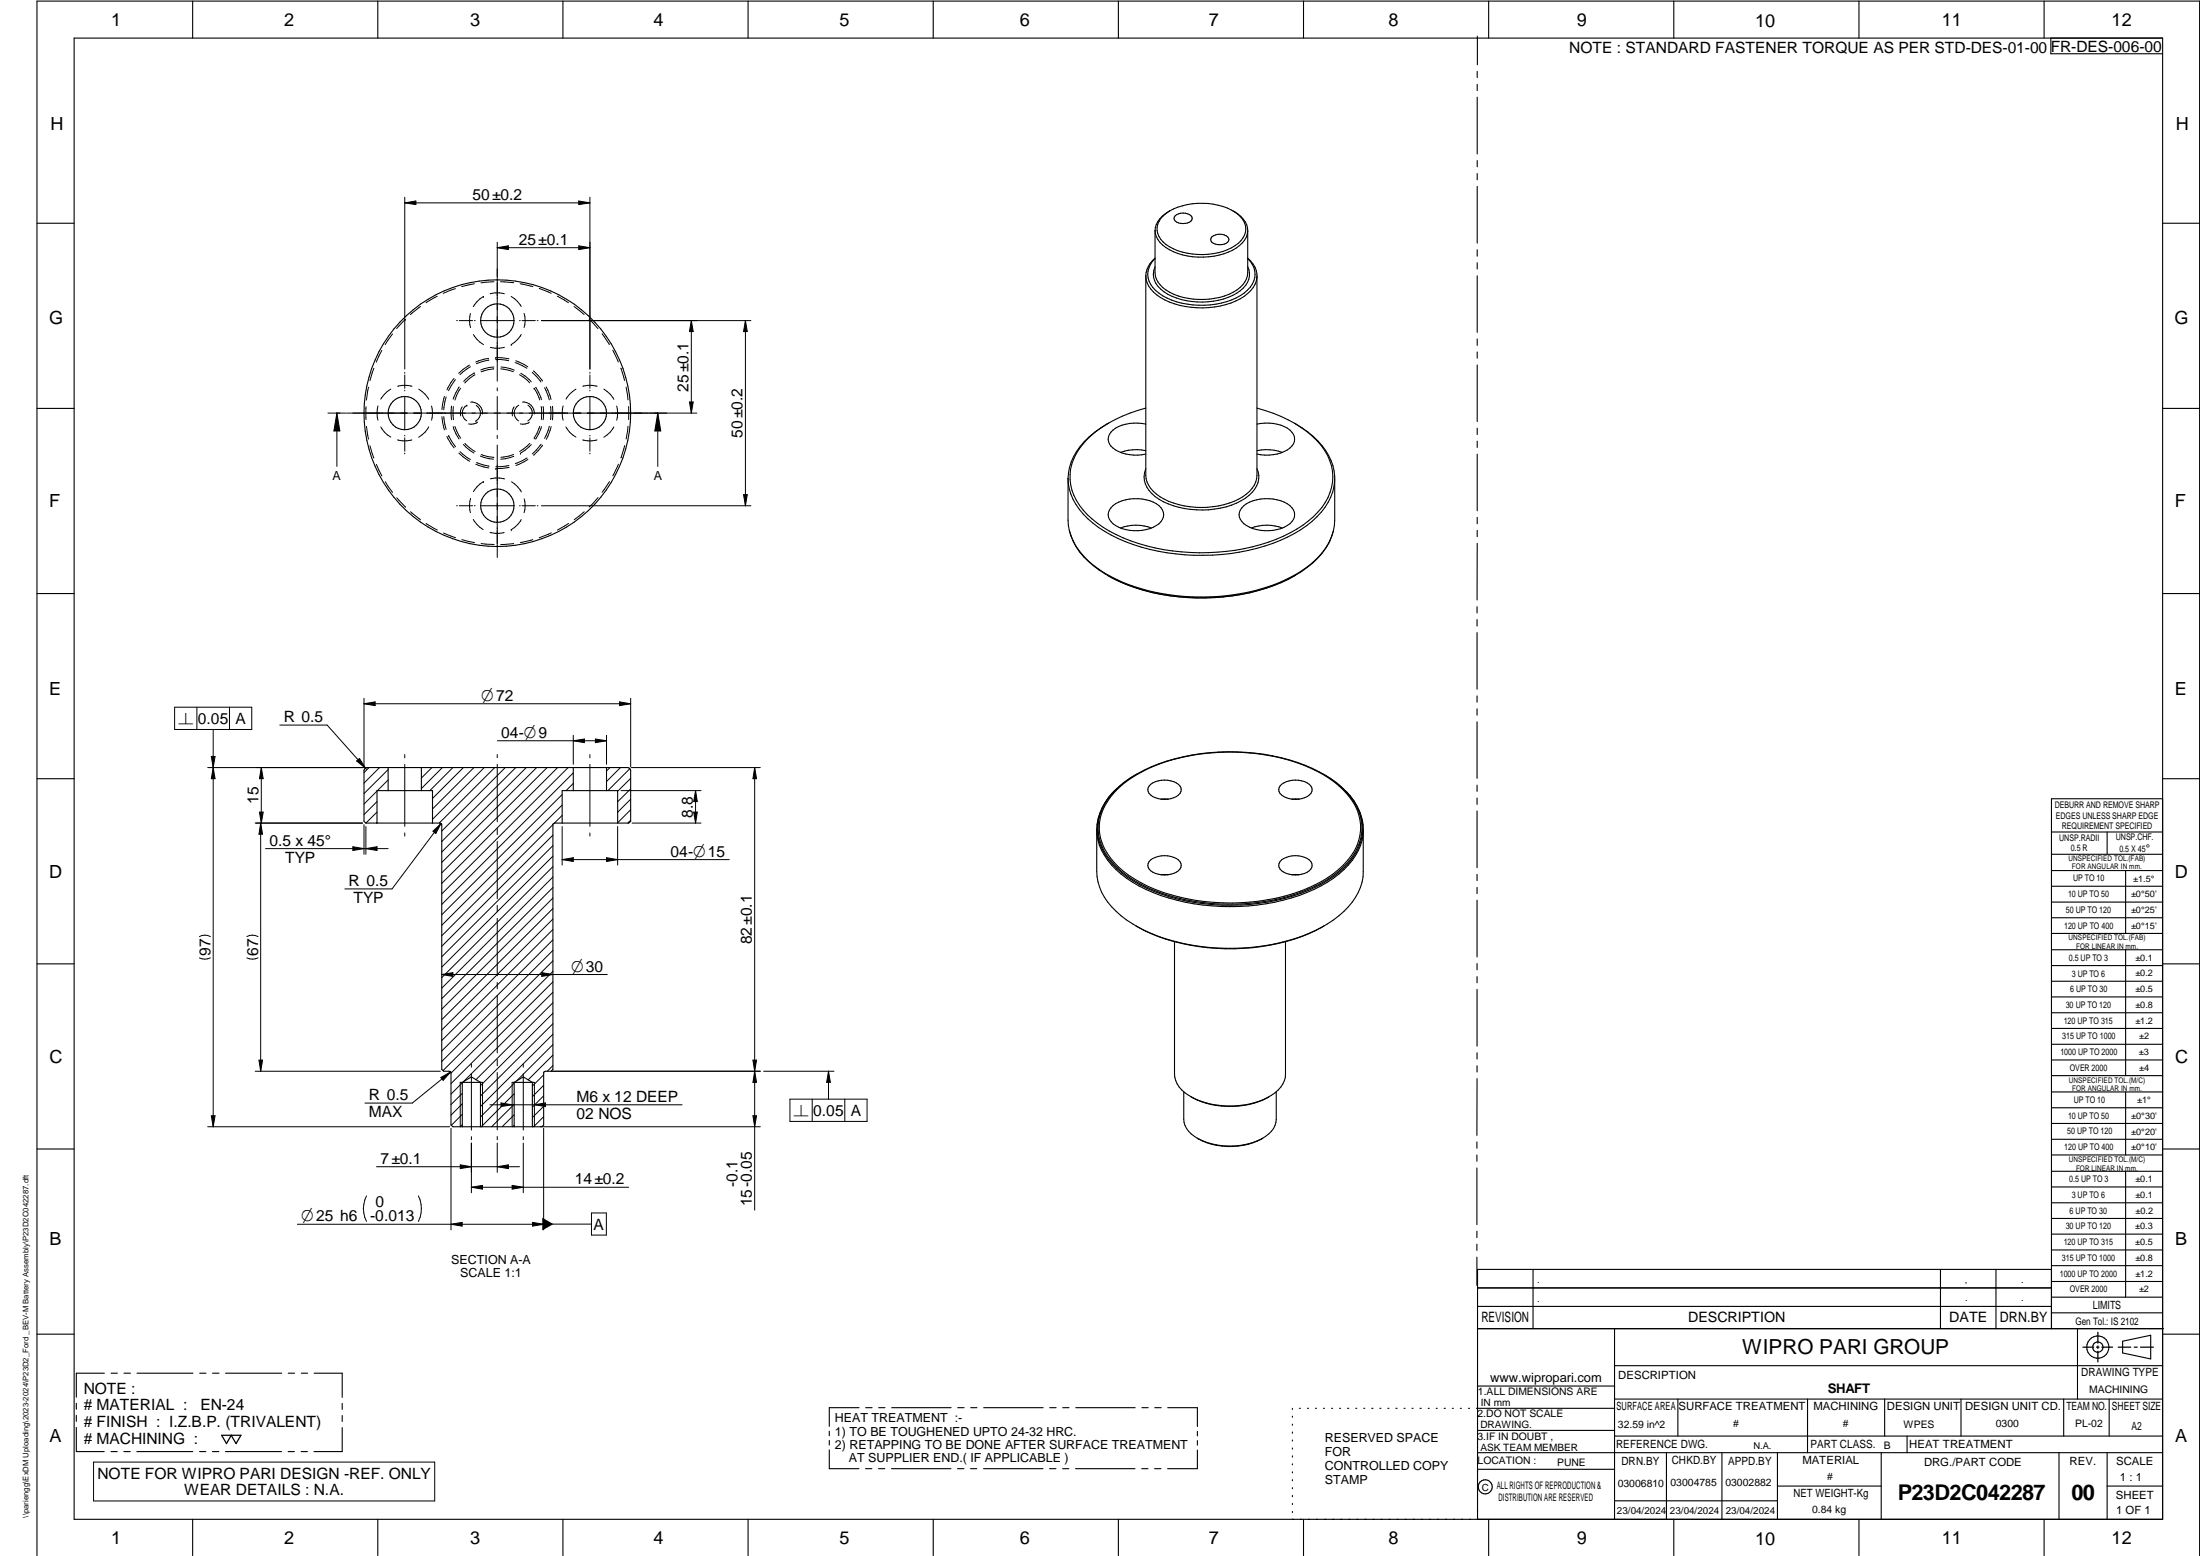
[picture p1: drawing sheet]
<svg xmlns="http://www.w3.org/2000/svg" width="594mm" height="420mm" viewBox="0 0 594 420" stroke-linecap="round" stroke-linejoin="round" font-family="sans-serif">
<g fill="none" stroke="#000" stroke-width=".3">
<path d="M20 10.3h564v400h-564zM52 .3v10M102 .3v10M152 .3v10M202 .3v10M252 .3v10M302 .3v10M352 .3v10M398.9 19.3v1.7M398.9 9.8v7.7M402 .3v10M452 .3v10"/>
<path d="M502 .3v10M552 .3v10M553.8 10.3v4.2h30.1M398.9 22.8v1.7M398.9 26.2v15.4M314.9 57.6a4.9 4.9 0 0 0 0 8.4 18 18 0 0 0 19.5-.3 4.7 4.7 0 0 0 0-7.7 17.9 17.9 0 0 0-18.6-1 6.7 6.7 0 0 0-3.9 5.2M315.9 56.9l-.3 .2M317.4 58.3a3.3 3.3 0 0 1 4.5 .3 1.52 1.52 0 0 1-1.8 1.7l-.6 .1a2.1 2.1 0 0 1-2.5-1.4zM332.9 56.9a6.5 6.5 0 0 1 4 5.5 7.3 7.3 0 0 1-5.2 5.7 18.6 18.6 0 0 1-17.8-1.9 5.6 5.6 0 0 1-2-4M398.9 43.3v1.7M398.9 46.9v1.7M398.9 50.3v15.4"/>
<path d="M10 60.3h10M309.4 74.5a7.9 7.9 0 0 0 5.1 6.5 23.3 23.3 0 0 0 21.5-1 7.3 7.3 0 0 0 3.4-5.1M311.9 69.7a6.8 6.8 0 0 0-2.5 4.8M327.2 64a3.4 3.4 0 0 1 4.6 .3 1.52 1.52 0 0 1-1.8 1.7l-.6 .1a2.1 2.1 0 0 1-2.5-1.4zM336.9 62.2v11.5a7 7 0 0 1-5 5.8 19.7 19.7 0 0 1-17-1.2 5.9 5.9 0 0 1-3-4.6v-11.5M336.9 69.7a6.9 6.9 0 0 1 2.5 4.3v54.4a7.9 7.9 0 0 1-4.9 6.4 23.3 23.3 0 0 1-21.2-.6 7.5 7.5 0 0 1-3.9-5.8v-53.9M336.9 69.8a5.5 5.5 0 0 1-.1 8.6 19.2 19.2 0 0 1-14.7 3.9 16.4 16.4 0 0 1-10.8-4.7 5.4 5.4 0 0 1 .6-7.8M336.9 72a5.1 5.1 0 0 1-2 6.5 19.6 19.6 0 0 1-20.5 .3 5.4 5.4 0 0 1-2.5-6.8M398.9 67.4v1.8M398.9 71v1.6M398.9 74.5v15.2M584 60.3h10"/>
<path d="M398.9 91.5v1.8M398.9 95v1.7M398.9 98.6v15.2M10 110.3h10M299.3 114.3a20.2 20.2 0 0 0-10.5 11.9l-.4 3M309.4 110.2a32.8 32.8 0 0 0-17 9.8 13 13 0 0 0 .1 17.7 33.3 33.3 0 0 0 17.2 9.7 57.8 57.8 0 0 0 36.9-2.6 24.9 24.9 0 0 0 12-10.4 13.1 13.1 0 0 0-3-15.4 33.6 33.6 0 0 0-16.2-8.8M309.4 114.5a11.1 11.1 0 0 0-8.8 1.6 3.1 3.1 0 0 0 .6 5.4 11.7 11.7 0 0 0 8.2 1.1M339.4 114.5a11.2 11.2 0 0 1 8.9 1.6 3.1 3.1 0 0 1-.7 5.4 11.8 11.8 0 0 1-8.2 1.1M349.5 114.3a21 21 0 0 1 10.5 11.5 13.7 13.7 0 0 1-4.4 13.8 38.8 38.8 0 0 1-20.9 9.5 58.3 58.3 0 0 1-32.8-3.7 25.2 25.2 0 0 1-12.1-10.6 12.7 12.7 0 0 1-1.4-5.6M398.9 115.6v1.7M398.9 119.1v1.7M584 110.3h10"/>
<path d="M288.4 129.2v11.3a15.3 15.3 0 0 0 5.3 10.8 41.4 41.4 0 0 0 23.4 9.5 55.7 55.7 0 0 0 31.9-5.2 21.7 21.7 0 0 0 10.7-10.9l.6-2.8 .1-1.4v-11.3M300.6 136.5a11.2 11.2 0 0 1 12.4 0 3.1 3.1 0 0 1-.8 5.4 11.3 11.3 0 0 1-11.6-.5 2.95 2.95 0 0 1 0-4.9zM309.4 126.5a6.3 6.3 0 0 0 2.5 7.6 23.5 23.5 0 0 0 19.2 2.8 12 12 0 0 0 8.6-6.6 5.1 5.1 0 0 0-.3-3.8M309.4 121.7a12.3 12.3 0 0 0-6.9 .5M335.9 136.5a11.2 11.2 0 0 1 12.4 0 3.1 3.1 0 0 1-.7 5.4 11.3 11.3 0 0 1-11.7-.5 2.95 2.95 0 0 1 0-4.9zM339.4 121.7a12.3 12.3 0 0 1 6.9 .5M398.9 122.6v15.3M398.9 139.7v1.7M288.8 143.3a16.1 16.1 0 0 0 5.1 8.3M293.9 151.6a40 40 0 0 0 21.4 9.1 60.1 60.1 0 0 0 26.5-1.9M299.1 155.4a54.6 54.6 0 0 0 36.1 5.1l6.7-1.7M310.9 142.6a11.9 11.9 0 0 0-8.4 0"/>
<path d="M346 157.3l-4.1 1.5M346 157.3l-4.2 1.5M346.3 142.6a11.9 11.9 0 0 0-8.4 0M349.8 155.4l-3.8 1.9M355.7 150.8a28.1 28.1 0 0 1-5.9 4.6M360.1 143.3a15.8 15.8 0 0 1-4.3 7.5M398.9 143.2v1.7M398.9 146.7v15.3M10 160.3h10M398.9 163.8v1.7M398.9 167.3v1.7M398.9 170.8v15.3"/>
<path d="M584 160.3h10M398.9 187.9v1.7M398.9 191.4v1.7M398.9 194.9v15.3M10 210.3h10M98.6 207.4l.4-.1h70.6l.7 .7v13.8l-.5 .5-20-.1-.5 .3v66.3l-.5 .5h-1.5l-.5 .2v14.3l-.5 .4h-24l-.5-.4v-14l-.3-.5h-1.7l-.5-.5-.1-66.3-.4-.2h-20l-.5-.5v-13.8zM104.8 207.3v6.2M113.8 207.3v6.2M154.8 207.3v6.2M163.8 207.3v6.2M301.2 213.4a37.8 37.8 0 0 1 20.7-9.5 56.4 56.4 0 0 1 34.3 4.5 21.9 21.9 0 0 1 10.8 10.9 13.2 13.2 0 0 1-3.3 13.8 35.2 35.2 0 0 1-17.8 9.5 57.2 57.2 0 0 1-36.9-3.4 23.1 23.1 0 0 1-11.4-10.7 13.2 13.2 0 0 1 3.6-15.1zM301.6 212.9a17 17 0 0 0-5.1 8.2"/>
<path d="M302.1 212.8a38 38 0 0 1 18.7-8.6 55.1 55.1 0 0 1 36.1 4.7 22 22 0 0 1 9.5 9.7 13.2 13.2 0 0 1-3.6 15 37.6 37.6 0 0 1-20.5 9.4 56.9 56.9 0 0 1-32.2-3.6 24.3 24.3 0 0 1-11.9-10.4 12.5 12.5 0 0 1 1.6-13.7zM310.7 211.8a6.4 6.4 0 0 1 7.9 .5 1.91 1.91 0 0 1-.9 2.8 6.4 6.4 0 0 1-7.4-.9 1.72 1.72 0 0 1 .4-2.4zM315.5 215.8h-2M346.1 211.8a6.4 6.4 0 0 1 7.9 .5 1.91 1.91 0 0 1-1 2.8 6.4 6.4 0 0 1-7.4-.9 1.72 1.72 0 0 1 .5-2.4zM350.9 215.8h-2.1M357.4 209a20.8 20.8 0 0 1 10.1 11.3 13.8 13.8 0 0 1-4.3 13.8 40.7 40.7 0 0 1-23.2 9.8 54.1 54.1 0 0 1-33.9-5.9 19.8 19.8 0 0 1-9.5-11.4 14.3 14.3 0 0 1 5.4-14l3-2.4 2-1.2M363.5 213.7a15.5 15.5 0 0 1 4.3 7.4M398.9 212v1.7M398.9 215.5v1.7M398.9 219v15.3M584 215.7h-30v143.1M584 210.3h10"/>
<path d="M101.8 222.3v-8.8h15v8.8M151.8 222.2v-8.7h15v8.8M296.5 221.2l-.3 2.8M310.7 232.2a6.4 6.4 0 0 1 7.9 .5 1.89 1.89 0 0 1-.9 2.8 6.4 6.4 0 0 1-7.4-.8 1.72 1.72 0 0 1 .4-2.5zM315.5 236.2h-2M346.1 232.2a6.4 6.4 0 0 1 7.9 .5 1.89 1.89 0 0 1-1 2.8 6.4 6.4 0 0 1-7.4-.8 1.72 1.72 0 0 1 .5-2.5zM350.9 236.2h-2.1M367.8 221.2l.3 2.8M368.1 224v11.3a15.3 15.3 0 0 1-6.5 12 44.9 44.9 0 0 1-24.5 8.6 53.2 53.2 0 0 1-31.2-6.4 19.5 19.5 0 0 1-9.4-11.4l-.3-2.8v-11.3M368.1 224a15.3 15.3 0 0 1-6.5 12 44.9 44.9 0 0 1-24.5 8.6 53.4 53.4 0 0 1-31.3-6.4 19.6 19.6 0 0 1-9.3-11.3l-.3-2.9M398.9 236.1v1.7M398.9 239.6v1.7"/>
<path d="M554 224.7h30M554 230.7h30M554 235.1h30M554 239.3h30M569 224.7v6M574 235.1v17M317.2 254.3v35.7a7.6 7.6 0 0 0 4.9 6.4 22.8 22.8 0 0 0 22.2-1.3 6.6 6.6 0 0 0 2.8-5.1v-35.7M357.6 250a52.8 52.8 0 0 1-31.5 5.9 46.8 46.8 0 0 1-19.4-5.9M398.9 243.1v15.3M554 243.6h30M554 247.8h30M554 252.1h30"/>
<path d="M554 256.5h30M574 256.5v33.9M10 260.3h10M398.9 260.2v1.7M398.9 263.7v1.7M398.9 267.2v15.3M554 260.7h30M554 265h30M554 269.2h30M554 273.5h30M554 277.7h30M584 260.3h10"/>
<path d="M124.3 292.3h6M138.3 292.3h6M342.8 296.1a22.6 22.6 0 0 1-21.2 0M344.6 294.8v7.5a6.9 6.9 0 0 1-5 5.7 19.3 19.3 0 0 1-17-1.1 5.9 5.9 0 0 1-2.9-4.6v-7.5M398.9 284.3v1.7M398.9 287.8v1.7M398.9 291.3l-.1 15.3M554 282h30M554 286.2h30M554 290.4h30M554 294.9h30M554 299.1h30"/>
<path d="M574 294.9v17M10 310.3h10M129.7 304.2v-11.9l-2.4-1.5-2.5 1.5v11.9M138.8 304.2v-11.9l2.5-1.5 2.5 1.5v11.9M341 307.3a18.5 18.5 0 0 1-17.7 0M398.8 308.4v1.6M398.8 311.9v1.7M398.8 315.4v15.3M554 303.4h30M554 307.6h30M554 311.9h30M554 316.3h30"/>
<path d="M574 316.3v34M584 310.3h10M398.8 332.4v1.8M398.8 336v1.7M398.8 339.5v7.6M554 320.5h30M554 324.8h30M554 329h30M554 333.2h30M554 337.5h30M399 358.8h185.2M399 352.8h155"/>
<path d="M399 347.8h155M414 342.8v16M436 358.8v51.5M524 342.8v16M539 342.8v16M554 341.8h30M554 346h30M554 350.3h30M554 354.5h30M554 342.8h-155v67.5M561 358.8v19M10 360.3h10"/>
<path d="M20.6 378.9v1.6M28.2 370.8h-7.6v6.5M30 370.8h1.7M33.5 370.8h1.7M37 370.8h15.1M53.9 370.8h1.7M57.4 370.8h1.7M60.9 370.8h15.2M77.8 370.8h1.7M81.4 370.8h1.7M84.8 370.8h7.6v6.5M92.4 379v1.6"/>
<path d="M399 374.3h37M436 368.8h148M436 377.8h148M453.1 377.8v10M488.1 377.8v14.5M508.9 377.8v10M529.5 377.8v10M557.3 377.8v10M569.5 377.8v10M573.2 362.2l7.6-1.6v6.3l-7.6-1.6zM584 360.3h10M20.6 385.4v6.6h7.5"/>
<path d="M20.6 382.2v1.6M30 392h1.7M33.4 392h1.8M37 392h15.1M53.9 392h1.7M57.4 392h1.7M60.9 392h15.1M77.8 392h1.7M81.3 392h1.7M92.4 385.5v6.5h-7.6M92.4 382.2v1.6M223.9 386.5v1.2"/>
<path d="M223.9 389v1.2M223.9 391.5v5.1h8M232 380.1h-8.1v5M233.7 396.6h1.8M233.8 380.1h1.7M237.2 396.6h1.7M237.3 380.1h1.7M240.7 396.6h16.1M240.8 380.1h16M258.6 396.6h1.7M258.6 380.1h1.7M262.1 396.6h1.7"/>
<path d="M262.1 380.1h1.7M265.6 396.6h16M265.6 380.1h16.1M283.4 396.6h1.8M283.5 380.1h1.7M286.9 396.6h1.7M287 380.1h1.7M290.4 396.6h16.1M290.5 380.1h16M308.3 396.6h1.7M308.3 380.1h1.7M311.8 396.6h1.7"/>
<path d="M311.8 380.1h1.8M315.3 380.1h8v5.1M323.3 391.5v5.1h-8M323.3 386.5v1.2M323.3 389v1.2M349 380.3v.3M349 382.4v.3M349 384.6v.3M349 386.7v.3M349 388.8v.3M349 391v.3M349 393.1v.3"/>
<path d="M349 395.3v.3M349 397.4v.3M349 399.5v.3M350.9 380.3h.2M353.1 380.3h.2M355.2 380.3h.3M357.4 380.3h.3M359.6 380.3h.3M361.7 380.3h.3M363.9 380.3h.3M366.1 380.3h.3M368.3 380.3h.2"/>
<path d="M370.4 380.3h.3M372.6 380.3h.3M374.8 380.3h.3M376.9 380.3h.4M379.1 380.3h.3M381.3 380.3h.3M383.4 380.3h.4M385.6 380.3h.3M387.8 380.3h.3M390 380.3h.3M392.2 380.3h.3M394.3 380.3h.3"/>
<path d="M396.5 380.3h.3M398.7 380.3h37.3M399 386.2h37M399 396.7h37M436 387.8h148M450 392.3v18M465 392.3v18M480 392.3v18M508 392.3v18M515 387.8v4.5M556 392.3v18M569 392.3v18"/>
<path d="M584 392.3h-185M52 410.3v9.7M102 410.3v9.7M152 410.3v9.7M202 410.3v9.7M252 410.3v9.7M302 410.3v9.7M349 401.7v.3M349 403.8v.4M349 406v.3M349 408.1v.3M352 410.3v9.7"/>
<path d="M402 410.3v9.7M436 405.3h44M452 410.3v9.7M480 401.3h28M502 410.3v9.7M552 410.3v9.7M569 401.3h15M10 420v-419.7h584v419.7"/>
<circle cx="134.3" cy="86.5" r="4.5"/>
<circle cx="109.3" cy="111.6" r="4.5"/>
<circle cx="134.3" cy="111.6" r="36"/>
<circle cx="159.3" cy="111.6" r="4.5"/>
<circle cx="134.3" cy="136.5" r="4.5"/>
<circle cx="566.5" cy="363.8" r="2.99"/>
<circle cx="566.5" cy="363.7" r="1.41"/>
<circle cx="401.1" cy="401.5" r="1.9"/>
</g>
<g fill="none" stroke="#000" stroke-width=".27">
<path d="M109.3 53.3v46.4M109.3 54.8l3-.5v.9zM109.3 54.8h50M156.3 54.3l3 .5-3 .4zM159.3 53.3v46.4M123 77.9l-3.3 1.3M128.1 76.6l-3.4 .8M133.4 76.1l-3.5 .3M134.3 66.9h25M134.3 66.9l3-.5v1zM134.3 65.4v37.5M135.2 76.1l3.5 .2"/>
<path d="M136.2 79.3a6.6 6.6 0 0 0-3.8 0M140.5 76.6l3.4 .8M145.6 77.9l3.2 1.3M150.5 80l3 1.7M156.3 66.4l3 .5-3 .5zM101 99.4l-1.1 3.4M103.1 94.6l-1.5 3.2M106 90.2l-2 2.8M109.4 86.2h.1M109.4 86.2l-2.3 2.5M113.5 82.8l-2.7 2.2M118.1 80l-3 1.7"/>
<path d="M123.3 86.6h.2M124 86.6h3.6M126.8 98.6l-2.9 2.2M127 84.7a6.7 6.7 0 0 0 .1 3.8M127 99l-2.8 2.2M127.8 90.3a7.6 7.6 0 0 0 2.7 2.7M128.1 86.6h.2M129.8 86.6h9M130.5 80.1a7.9 7.9 0 0 0-2.7 2.7M130.5 80.1h.1M131.9 96.8l-3.4 .9M132 97.2l-3.4 1"/>
<path d="M133.3 99.6l-1.5 .2-1.9 .6M133.4 99.1l-1.3 .1-2.3 .7M133.9 96.6h.1M133.9 97.1l3.5 .3M133.9 96.6l3.5 .3M135.2 99.6l3.4 .8M135.3 99.1l1.2 .1 2.4 .7M136.2 93.8a7.1 7.1 0 0 1-3.8 0M138 93h.1M138 80.1a7.6 7.6 0 0 1 2.8 2.7M139.1 97.9l3.2 1.5M139.3 97.4l3.2 1.7"/>
<path d="M140.3 86.6h.2M140.8 90.3a7.2 7.2 0 0 1-2.8 2.7M141 86.6h3.6M141.5 84.6a6.3 6.3 0 0 1 0 3.8M145.1 86.6h.2M146.2 86.6h56.6M155 82.8l2.7 2.1M159.1 86.1l2.4 2.6M162.6 90.1l1.9 2.9M165.5 94.6l1.5 3.1M167.6 99.4l1 3.3M186.7 86.6l.5 2.9h-1z"/>
<path d="M186.7 86.6v24.9M201.3 86.6v50M201.3 86.6l.5 2.9h-1zM88.6 111.5h4.8M91 111.5v14.4M91 111.5l.8 4.9h-1.6zM93.6 111.5h94.6M98.8 109.8v3.5M99 115.1l.5 3.5M99.5 104.6l-.5 3.4M102.1 109.6a7.4 7.4 0 0 0 0 3.9M102.8 115.3a6.5 6.5 0 0 0 2.7 2.7"/>
<path d="M105.5 105.1a7.6 7.6 0 0 0-2.7 2.7M107.4 118.8a6.9 6.9 0 0 0 3.8 0M107.4 104.3a6.8 6.8 0 0 1 3.8 0M109.3 117.6v.1M109.3 118.2v3.6M109.3 100.5v.3M109.3 101.3v3.6M109.3 105.4v.1M109.3 107.1v8.9M113.1 105.1a7.2 7.2 0 0 1 2.7 2.7M115.8 115.3a6.9 6.9 0 0 1-2.7 2.8M116.5 109.6a7.3 7.3 0 0 1 0 3.9"/>
<path d="M119.3 112.5l.7 3.6M119.8 112.5l.7 3.5M120 107.1l-.7 3.5M120.5 107.2l-.7 3.5M120.7 117.9l1.9 3M121.2 117.6h.1M121.2 117.6l1.8 3.1M122 109.6l-.2 1.9 .2 1.8M122.4 115.2l.7 2 .8 1.3M122.4 109.8l.1 3.5M122.6 102.2l-1.9 3.1M122.8 115.1l1.6 3.2"/>
<path d="M123 102.5l-1.9 3M124 104.5l-1.6 3.3M124.4 104.9l-1.1 1.8-.5 1.3M124.8 109.9a2.9 2.9 0 0 0-.4 2.4M125.6 119.7l1.1 1.2 1.6 1M126.1 109.4a2.42 2.42 0 0 0-.1 4.2M126.1 109.4h.1M127.1 108.6a2.93 2.93 0 0 1 3.2 3.2M128.1 100.7l-1.3 .8-1.6 1.5M128.1 100.7h.1M128.3 101.2l-1.6 1-1.2 1.2M128.5 113.7h.1"/>
<path d="M128.6 109.5a2.45 2.45 0 0 1-.1 4.2M129 114a3.1 3.1 0 0 1-2.5 .5M134.3 107.1v8.9M134.3 104.7v.8M134.3 117.6v.8M138.8 109.9a3.1 3.1 0 0 0-.4 2.4M140.1 109.4a2.46 2.46 0 0 0-.1 4.3M140.3 101.2l1 .6 1.7 1.6M140.6 100.8l1.2 .7 1.7 1.6M141.1 108.6a2.93 2.93 0 0 1 3.2 3.2M142.6 109.4a2.46 2.46 0 0 1-.1 4.3M143 114a3 3 0 0 1-2.5 .5"/>
<path d="M143.1 119.7l-2.8 2.2M143.7 100.5l2.4 2.7M144.1 100.2l2.4 2.7M144.2 104.8h.1M144.3 118.2h.1M144.3 104.9l1.4 3.1M144.6 104.6l.9 1.4 .7 1.9M145.7 115.1l-.7 2-.7 1.1M146.1 119.9l-2.3 2.7M146.1 109.8l.2 1.7-.1 1.8M146.2 115.2l-.7 2-.9 1.4M146.6 109.8l.2 1.7-.2 1.9"/>
<path d="M147.1 104.7l1.2 3.3M147.5 104.5l1.3 3.4M148.3 115.1l-1.2 3.3M148.7 109.8v3.5M148.8 115.2l-1.3 3.4M149.2 109.7v3.7M152.1 109.6a7.4 7.4 0 0 0 0 3.9M152.8 115.3a6.5 6.5 0 0 0 2.7 2.7M155.5 105.1a7 7 0 0 0-2.6 2.7M157.3 118.8a6.9 6.9 0 0 0 3.9 0M157.4 104.3a6.8 6.8 0 0 1 3.8 0M159.3 100.5v.3"/>
<path d="M159.3 101.3v3.6M159.3 105.4v.1M159.3 107.1v8.9M159.3 117.6v.1M159.3 118.2v3.6M163.1 105.1a7.2 7.2 0 0 1 2.7 2.7M165.8 115.3a6.9 6.9 0 0 1-2.7 2.8M166.5 109.6a7.3 7.3 0 0 1 0 3.9M169.1 104.5l.5 3.5M169.6 115.1l-.5 3.4M169.7 109.8v3.5M177.6 111.5v14.4"/>
<path d="M177.6 111.5l.8 4.9h-1.6zM186.2 108.5h1l-.5 3zM99.9 120.4l1.1 3.3M101.6 125.4l1.5 3.1M104 130.1l2 2.9M107.1 134.4l2.4 2.5M109.3 122.3v.3M110.9 138.2l2.7 2.2M123.3 136.6h.2M123.9 122.3l2.9 2.2M124 136.6h3.6M124.2 122l2.8 2.1"/>
<path d="M125.1 120l1.7 1.6 1.2 .7M127.1 134.6a6.9 6.9 0 0 0-.1 3.8M128.1 136.6h.2M128.5 125.3l3.5 1.1M128.7 124.9l3.4 1M129.7 123.1l2.4 .8 1.2 .1M129.8 136.6h9M130 122.7l1.8 .6 1.6 .2M130.5 130a7.6 7.6 0 0 0-2.7 2.8M130.5 130h.1M132.5 129.3a7.3 7.3 0 0 1 3.8 0M133.9 126.5h.1"/>
<path d="M134.3 120.2v30.3M137.4 125.7l-3.5 .3M137.5 126.2l-3.6 .3M138.1 130.1a7.6 7.6 0 0 1 2.7 2.7M138.7 122.7l-1.3 .4-2.2 .4M138.8 123.2l-2.3 .7-1.3 .1M140.3 136.6h.2M140.5 122.4h.1M141 136.6h3.6M141.6 134.7a6.4 6.4 0 0 1-.1 3.7M142.3 123.7l-3.2 1.5M142.6 124l-3.3 1.7"/>
<path d="M143.5 120.1l-1.7 1.5-1.3 .8M145.1 136.6h.2M146.2 136.6h56.6M146.5 120.2l-2.4 2.7M157.8 138.2l-2.7 2.1M159.3 122.3v.3M161.5 134.4l-2.4 2.5M164.6 130l-2 2.9M167 125.3l-1.5 3.2M168.7 120.3l-1 3.4M200.8 133.6h1l-.5 3zM115.1 141.4l3 1.7"/>
<path d="M119.8 143.9l3.2 1.3M124.7 145.7l3.4 .8M127.8 140.3a7.6 7.6 0 0 0 2.7 2.7M129.9 146.8l3.5 .2M132.3 143.8a7.2 7.2 0 0 0 3.8 0M138 143h.1M138.7 146.8l-3.5 .2M140.8 140.3a7.2 7.2 0 0 1-2.8 2.7M143.9 145.7l-3.4 .8M148.9 143.9l-3.3 1.3M153.5 141.4l-3 1.7M47.2 191h20.8v6h-20.8z"/>
<path d="M53.2 191v6M57.6 197v107.2M62 191v6M75.6 195.8h12.7l10.7 12M98.3 188.6v18.5M98.3 190l3-.5v1zM98.3 190h72M154.8 198.5v7.9M160.8 199.6l3 .4-3 .5zM163.8 198.5v7.9M167.3 189.5l3 .5-3 .5zM170.3 188.6v18.5"/>
<path d="M56.1 207.3h42M57.1 204.3l1 6h-1l1-6zM70.1 219.3h1l-.5 2.9zM70.6 207.3l.5 3h-1zM70.6 207.3v15M96.3 205.5l.8-.7 1.6 2.6zM99.6 207.3l-1.3 1.3M101.8 219.3l-3 2.9M101.8 213.6l-3.5 3.5M101.8 216.5l-3.5 3.5M102.5 207.3l-4.2 4.2M104.8 207.8l-6.5 6.5"/>
<path d="M104.8 210.6l-2.9 2.9M109.3 203.8v.8M109.3 206.4v16.7M116.6 207.3l-2.8 2.8M119.5 207.3l-5.7 5.6M122.3 207.3l-6.2 6.2M125.1 207.3l-8.3 8.3M128 207.3l-11.2 11.1M130.8 207.3l-14 13.9M133.6 207.3l-15 15M134.3 203.8v.8M134.3 206.4v15.5"/>
<path d="M134.3 200h29.5M136.4 207.3l-17.1 17.1M139.3 207.3l-20 19.9M142.1 207.3l-22.8 22.8M144.9 207.3l-25.6 25.6M147.7 207.3l-28.4 28.4M150.6 207.3l-31.3 31.2M151.8 214.5l-32.5 32.5M151.8 217.4l-32.5 32.5M153.4 207.3l-34.1 34.1M154.8 200l3-.4v.9zM154.8 208.7l-35.5 35.5"/>
<path d="M154.8 211.5l-1.9 2M159.3 203.8v.8M159.3 206.4v16.7M164.7 207.3l-.9 .9M167.5 207.3l-3.7 3.7M167.7 213.5h21.6M170.1 207.6l-5.9 5.9M170.3 215.8l-3.5 3.5M170.3 218.7l-3.5 3.5M170.3 210.2l-3.5 3.5M170.3 213l-3.5 3.5M170.5 207.3h34.8"/>
<path d="M187.3 219.3h1l-.5 2.9zM187.8 213.5v8.7M187.8 213.5l.5 3h-1zM203.8 207.3l.5 3h-1zM203.8 207.3v119.5M68.9 222.2h29M70.4 222.3l.5 3h-1zM70.4 222.3v67M71.7 229.2h33.1M95.3 228.6l3 .6-3 .5zM98.3 222.7v8M98.8 229.2l3-.6v1.1z"/>
<path d="M98.8 223.2v7.5M101.8 222.1l-.2 .1M109.3 224.9v.9M116.9 224.5l2.2-2.1-1.4 2.7zM119.1 222.4l-13.2 17.6h-12.8M134.3 223.7v1.7M134.3 227.2v15.5M149.3 222.7l-30 30M149.3 225.5l-30 30M149.3 228.3l-30 30.1M149.3 231.2l-30 30M149.3 234l-30 30"/>
<path d="M149.3 236.8l-30 30M149.3 239.6l-30 30.1M151.8 223.2v10.4M151.8 232.1h45.1M151.8 232.1l3-.5v1zM151.8 220.2l-2.1 2.1M159.3 224.9v.9M163.8 231.6l3 .5-3 .5zM166.8 223.2v10.4M170.3 221.5l-.8 .7M170.7 222.2h18.6M53.8 258.7a3.4 3.4 0 0 0 3 0"/>
<path d="M56.8 252.9a3.1 3.1 0 0 0-3 0M66.7 258.7a3.5 3.5 0 0 0 3 0M69.7 252.9a3.2 3.2 0 0 0-3 0M134.3 244.5v1.7M134.3 248v15.5M149.3 259.5l-29.7 29.6M149.3 242.5l-30 30M149.3 245.3l-30 30M149.3 248.2l-30 29.9M149.3 251l-30 30M149.3 253.8l-30 30M149.3 256.6l-30 30"/>
<path d="M119.3 263.1h44.7M119.3 263.1l3-.5v1.1zM134.3 265.3v1.7M134.3 268.8v15.5M146.3 262.6l3 .5-3 .6zM149.3 270.8l-20.8 20.7M149.3 273.6l-19.6 19.6M149.3 276.4l-19.6 19.6M149.3 279.3l-19.6 19.5M149.3 262.3l-27.5 27.5M149.3 265.1l-27.5 27.5M149.3 267.9l-24.1 24.2"/>
<path d="M68.9 289.3h50M69.9 286.3h1l-.5 3zM119 291l2.7-1.6-2 2.3zM121.7 289.4l-10.4 8.5h-12.8M124.3 292.3v11.9l.5-.5M124.8 292.4l-3 3M124.8 295.2l-3 3.1M124.8 298.1l-3 3M127.3 287.3v.9M127.3 289.9v15.2M130.3 292.3v11.9M132.3 298.3h51.9"/>
<path d="M134.3 286.1v1.7M134.3 289.6v15.5M135.3 297.8l3 .5-3 .5zM138.3 292.3v11.9M138.8 292.5l-9.1 9.1M138.8 295.4l-8.8 8.8M138.8 298.2l-6 6M141.3 287.3v.9M141.3 289.9v15.2M144.3 298.3l3-.5v1zM144.3 292.3v11.9M146.8 290.2l-3 3.1"/>
<path d="M146.8 293.1l-3 3M146.8 295.9l-3 3.1M146.8 298.7l-3 3.1M149 289.3h56.3M149.3 282.1l-9.8 9.7M149.3 284.9l-6.7 6.7M149.3 287.7l-1.5 1.6M203.3 286.3h1l-.5 3zM203.8 289.3l.5 3h-1zM206.2 289.3h19M213.3 296.8h20.8v6h-20.8zM219.3 296.8v6"/>
<path d="M223.7 289.3l.5 3h-1zM223.7 289.3v7.5M228.1 296.8v6M56.1 304.2h65.3M57.1 301.3h1l-.5 2.9zM101.7 315h38.6M121.8 304.7v27.4M124.3 314.5l3 .5-3 .6zM124.8 300.9l-2.9 3M127.3 306.9v.9M127.3 308.7v13.4M134.3 308.7v7.9"/>
<path d="M134.3 315l3-.5v1.1zM134.3 306.9v.9M138.8 301l-3.2 3.2M138.8 303.9l-.4 .3M141.3 306.9v.9M141.3 308.7v13.4M145.9 304.2h59.4M146.8 304.7v27.4M146.8 301.5l-2.7 2.7M203.3 301.3h1l-.5 2.9zM80.3 330.6h66.5M99 322.9a7.5 7.5 0 0 0 0 6.9"/>
<path d="M113 322.9a7.8 7.8 0 0 1 0 6.9M121.8 330.6l3-.5v1zM127.3 320.6l3-.5v1zM127.3 320.6h42.4M138.3 320.1l3 .5-3 .5zM143.8 330.1l3 .5-3 .5zM146.4 330.5h13.3M159.7 327.5h4v6h-4zM25.3 394.8h92.1v10.5h-92.1z"/>
</g>
<path d="M566.5 359.7v3M562.5 363.8h2.9M566.1 363.8h.7M566.5 363.4v.7M566.5 364.9v2.8M567.6 363.8h2.9M572 363.8h3.4M576.3 363.8h.8M578 363.8h3.5M59.9 387.6h5.2l-1.4 2.2-1.3-2.2-1.2 2.2z" fill="none" stroke="#000" stroke-width=".34"/>
<g fill="#000">
<path d="M109.3 54.8l3-.5v.9zM156.3 54.3l3 .5-3 .4zM134.3 66.9l3-.5v1zM156.3 66.4l3 .5-3 .5zM186.7 86.6l.5 2.9h-1zM201.3 86.6l.5 2.9h-1zM91 111.5l.8 4.9h-1.6zM177.6 111.5l.8 4.9h-1.6zM186.2 108.5h1l-.5 3zM200.8 133.6h1l-.5 3zM98.3 190l3-.5v1zM154.8 200l3-.4v.9z"/>
<path d="M160.8 199.6l3 .4-3 .5zM167.3 189.5l3 .5-3 .5zM57.6 207.3l.5 3h-1zM57.1 204.3h1l-.5 3zM70.6 207.3l.5 3h-1zM70.1 219.3h1l-.5 2.9zM96.3 205.5l.8-.7 1.6 2.6zM187.3 219.3h1l-.5 2.9zM187.8 213.5l.5 3h-1zM203.8 207.3l.5 3h-1zM70.4 222.3l.5 3h-1zM95.3 228.6l3 .6-3 .5z"/>
<path d="M98.8 229.2l3-.6v1.1zM116.9 224.5l2.2-2.1-1.4 2.7zM151.8 232.1l3-.5v1zM163.8 231.6l3 .5-3 .5zM119.3 263.1l3-.5v1.1zM146.3 262.6l3 .5-3 .6zM69.9 286.3h1l-.5 3zM119 291l2.7-1.6-2 2.3zM135.3 297.8l3 .5-3 .5zM144.3 298.3l3-.5v1zM203.3 286.3h1l-.5 3zM203.8 289.3l.5 3h-1z"/>
<path d="M223.7 289.3l.5 3h-1zM57.1 301.3h1l-.5 2.9zM124.3 314.5l3 .5-3 .6zM134.3 315l3-.5v1.1zM203.3 301.3h1l-.5 2.9zM121.8 330.6l3-.5v1zM127.3 320.6l3-.5v1zM138.3 320.1l3 .5-3 .5zM143.8 330.1l3 .5-3 .5zM146.4 328.8l3 1.7-3 1.7z"/>
</g>
<g font-size="5.9">
<text x="512.4" y="405.1">P23D2C042287</text>
<text x="559.4" y="405.1">00</text>
</g>
<text font-size="5.6" x="470.5" y="365.5">WIPRO PARI GROUP</text>
<g font-size="4.9">
<text x="30" y="6.9">1</text>
<text x="76.7" y="6.9">2</text>
<text x="127" y="6.9">3</text>
<text x="176.5" y="6.9">4</text>
<text x="226.7" y="6.9">5</text>
<text x="275.4" y="6.9">6</text>
<text x="326.4" y="6.9">7</text>
<text x="375" y="6.9">8</text>
<text x="425.8" y="6.9">9</text>
<text x="473.9" y="7.3">10</text>
<text x="524.3" y="6.9">11</text>
<text x="570.2" y="6.9">12</text>
<text x="13.6" y="35.1">H</text>
<text x="587.6" y="35.1">H</text>
<text x="13.2" y="87.5">G</text>
<text x="587.2" y="87.5">G</text>
<text x="13.2" y="137">F</text>
<text x="587.2" y="137">F</text>
<text x="13.2" y="187.6">E</text>
<text x="587.2" y="187.6">E</text>
<text x="13.2" y="237">D</text>
<text x="587.2" y="237">D</text>
<text x="13.4" y="287.1">C</text>
<text x="587.4" y="287.1">C</text>
<text x="13.4" y="336.2">B</text>
<text x="587.4" y="336.2">B</text>
<text x="13.4" y="389.3">A</text>
<text x="587.4" y="389.3">A</text>
<text x="30" y="416.9">1</text>
<text x="76.7" y="416.9">2</text>
<text x="127" y="416.9">3</text>
<text x="176.5" y="416.9">4</text>
<text x="226.7" y="416.9">5</text>
<text x="275.4" y="416.9">6</text>
<text x="326.4" y="416.9">7</text>
<text x="375" y="416.9">8</text>
<text x="425.8" y="416.9">9</text>
<text x="473.9" y="417.3">10</text>
<text x="524.3" y="416.9">11</text>
<text x="570.2" y="416.9">12</text>
</g>
<g font-size="4.6">
<text x="130" y="189.3">O72</text>
<text x="48.1" y="195.5">n</text>
<text x="154.2" y="262.4">O30</text>
<text x="214.2" y="301.3">n</text>
<text x="81.4" y="329.8">O25 h6</text>
</g>
<g font-size="4.2">
<text x="423.7" y="14.3">NOTE : STANDARD FASTENER TORQUE AS PER STD-DES-01-00</text>
<text x="553.8" y="14">FR-DES-006-00</text>
<text x="127.6" y="54">50±0.2</text>
<text x="140.1" y="66.1">25±0.1</text>
<text x="185.9" y="105.8" transform="rotate(-90 185.9 105.8)">25±0.1</text>
<text x="200.5" y="118.3" transform="rotate(-90 200.5 118.3)">50±0.2</text>
<text x="53.5" y="195.5">0.05 A</text>
<text x="76.6" y="195.1">R 0.5</text>
<text x="135.4" y="199.3">04-O9</text>
<text x="69.8" y="217.1" transform="rotate(-90 69.8 217.1)">15</text>
<text x="187.1" y="220.8" transform="rotate(-90 187.1 220.8)">8.8</text>
<text x="72.8" y="228.4">0.5 x 45°</text>
<text x="77" y="232.9">TYP</text>
<text x="181.1" y="231.4">04-O15</text>
<text x="94.1" y="239.3">R 0.5</text>
<text x="95.4" y="243.8">TYP</text>
<text x="203.1" y="255" transform="rotate(-90 203.1 255)">82±0.1</text>
<text x="56.8" y="258.1" transform="rotate(-90 56.8 258.1)">97</text>
<text x="69.7" y="258.1" transform="rotate(-90 69.7 258.1)">67</text>
<text x="99.6" y="297.1">R 0.5</text>
<text x="155.7" y="297.6">M6 x 12 DEEP</text>
<text x="99.6" y="301.6">MAX</text>
<text x="155.7" y="302">02 NOS</text>
<text x="219.6" y="301.3">0.05 A</text>
<text x="102.7" y="314.3">7±0.1</text>
<text x="155.2" y="319.8">14±0.2</text>
<text x="199.2" y="320.5" transform="rotate(-90 199.2 320.5)">-0.1</text>
<text x="100" y="329.8">-0.013</text>
<text x="101.4" y="325.9">0</text>
<text x="203.1" y="325.8" transform="rotate(-90 203.1 325.8)">15-0.05</text>
<text x="160.3" y="332">A</text>
<text x="22.6" y="376.3">NOTE :</text>
<text x="22.6" y="380.8"># MATERIAL :</text>
<text x="54.1" y="380.8">EN-24</text>
<text x="22.6" y="385.3"># FINISH : I.Z.B.P. (TRIVALENT)</text>
<text x="22.6" y="389.8"># MACHINING :</text>
<text x="26.3" y="399.3">NOTE FOR WIPRO PARI DESIGN -REF. ONLY</text>
<text x="49.7" y="403.8">WEAR DETAILS : N.A.</text>
</g>
<g font-size="3.9">
<text x="400" y="357.1">REVISION</text>
<text x="455.9" y="357.1">DESCRIPTION</text>
<text x="526.4" y="357.1">DATE</text>
<text x="540" y="357.1">DRN.BY</text>
</g>
<text font-size="3.6" x="493.6" y="376.1">SHAFT</text>
<text font-size="3.5" x="402.4" y="373.3">www.wipropari.com</text>
<g font-size="3.4">
<text x="89.8" y="129.5">A</text>
<text x="176.5" y="129.5">A</text>
<text x="121.9" y="341.2">SECTION A-A</text>
<text x="124.3" y="344.8">SCALE 1:1</text>
<text x="225.5" y="384">HEAT TREATMENT :-</text>
<text x="225.5" y="387.6">1) TO BE TOUGHENED UPTO 24-32 HRC.</text>
<text x="357.8" y="389.5">RESERVED SPACE</text>
<text x="225.5" y="391.2">2) RETAPPING TO BE DONE AFTER SURFACE TREATMENT</text>
<text x="229.2" y="394.8">AT SUPPLIER END.( IF APPLICABLE )</text>
<text x="357.8" y="393.3">FOR</text>
<text x="357.8" y="397">CONTROLLED COPY</text>
<text x="357.8" y="400.8">STAMP</text>
</g>
<g font-size="3.1">
<text x="565.1" y="353.5">LIMITS</text>
<text x="562" y="371.7">DRAWING TYPE</text>
<text x="437" y="372.3">DESCRIPTION</text>
<text x="436.5" y="380.8">SURFACE AREA</text>
<text x="453.3" y="380.8">SURFACE TREATMENT MACHINING</text>
<text x="509.5" y="380.8">DESIGN UNIT DESIGN UNIT CD.</text>
<text x="558" y="380.6">TEAM NO.</text>
<text x="570.3" y="380.7">SHEET SIZE</text>
<text x="575.6" y="386.1">A2</text>
<text x="436.4" y="391.1">REFERENCE DWG.</text>
<text x="437.8" y="395.5">DRN.BY</text>
<text x="451.4" y="395.4">CHKD.BY</text>
<text x="466.6" y="395.5">APPD.BY</text>
<text x="486.7" y="395.4">MATERIAL</text>
<text x="488.9" y="390.9">PART CLASS.</text>
<text x="515.6" y="390.9">HEAT TREATMENT</text>
<text x="519.6" y="395.9">DRG./PART CODE</text>
<text x="558.9" y="395.5">REV.</text>
<text x="571.4" y="395.6">SCALE</text>
<text x="572.5" y="399.9">1 : 1</text>
<text x="484.3" y="404.2">NET WEIGHT-Kg</text>
<text x="571.4" y="404.7">SHEET</text>
<text x="571.4" y="408.8">1 OF 1</text>
</g>
<text font-size="3" x="579.5" y="230.1">°</text>
<g font-size="2.8">
<text x="560.4" y="357.7">Gen Tol.: IS 2102</text>
<text x="399.1" y="376.6">1.ALL DIMENSIONS ARE</text>
<text x="564.2" y="376.2">MACHINING</text>
<text x="399" y="382.7">2.DO NOT SCALE</text>
<text x="399" y="388.7">3.IF IN DOUBT ,</text>
<text x="436.9" y="385.5">32.59 in^2</text>
<text x="468" y="385.3">#</text>
<text x="497.6" y="385.2">#</text>
<text x="514" y="385.5">WPES</text>
<text x="538.9" y="385.4">0300</text>
<text x="560.4" y="385.3">PL-02</text>
<text x="399" y="395.4">LOCATION :</text>
<text x="420.5" y="396">PUNE</text>
<text x="508.7" y="391.2">B</text>
<text x="404.2" y="402">ALL RIGHTS OF REPRODUCTION &amp;</text>
<text x="436.8" y="401.5">03006810</text>
<text x="451.1" y="401.3">03004785</text>
<text x="465.9" y="401.3">03002882</text>
<text x="493.4" y="399.5">#</text>
<text x="404.7" y="405.4">DISTRIBUTION ARE RESERVED</text>
<text x="489.3" y="408.5">0.84 kg</text>
</g>
<g font-size="2.7">
<text x="399.9" y="379.7">IN mm</text>
<text x="399.7" y="385.7">DRAWING.</text>
<text x="399.7" y="391.8">ASK TEAM MEMBER</text>
<text x="400.1" y="402.5">C</text>
<text x="436.6" y="408.7">23/04/2024</text>
<text x="450.9" y="408.8">23/04/2024</text>
<text x="466" y="408.9">23/04/2024</text>
</g>
<g font-size="2.5">
<text x="554.9" y="218.3">DEBURR AND REMOVE SHARP</text>
<text x="555.2" y="221">EDGES UNLESS SHARP EDGE</text>
<text x="556.1" y="227.1">UNSP.RADII</text>
<text x="556.8" y="223.8">REQUIREMENT SPECIFIED</text>
<text x="571.4" y="226.9">UNSP.CHF.</text>
<text x="559.2" y="229.9">0.5 R</text>
<text x="572.3" y="230.1">0.5 X 45</text>
<text x="559.8" y="238">UP TO 10</text>
<text x="576.1" y="238.1">±1.5°</text>
<text x="558.5" y="242.2">10 UP TO 50</text>
<text x="575.5" y="242.3">±0°50'</text>
<text x="557.4" y="250.7">120 UP TO 400</text>
<text x="557.9" y="246.5">50 UP TO 120</text>
<text x="575.5" y="250.7">±0°15'</text>
<text x="575.5" y="246.5">±0°25'</text>
<text x="558.7" y="259.4">0.5 UP TO 3</text>
<text x="559.5" y="263.7">3 UP TO 6</text>
<text x="576.6" y="263.6">±0.2</text>
<text x="576.6" y="259.4">±0.1</text>
<text x="559" y="267.9">6 UP TO 30</text>
<text x="576.6" y="267.9">±0.5</text>
<text x="557.8" y="272.2">30 UP TO 120</text>
<text x="576.6" y="272.2">±0.8</text>
<text x="556.9" y="280.7">315 UP TO 1000</text>
<text x="557.3" y="276.4">120 UP TO 315</text>
<text x="576.6" y="276.4">±1.2</text>
<text x="577.7" y="280.7">±2</text>
<text x="556.4" y="284.9">1000 UP TO 2000</text>
<text x="577.6" y="284.9">±3</text>
<text x="558.9" y="289.2">OVER 2000</text>
<text x="577.7" y="289.3">±4</text>
<text x="560" y="297.9">UP TO 10</text>
<text x="577.1" y="297.9">±1°</text>
<text x="558.5" y="302.1">10 UP TO 50</text>
<text x="575.5" y="302.1">±0°30'</text>
<text x="557.4" y="310.6">120 UP TO 400</text>
<text x="558.2" y="306.3">50 UP TO 120</text>
<text x="575.5" y="310.6">±0°10'</text>
<text x="575.5" y="306.4">±0°20'</text>
<text x="558.8" y="319.2">0.5 UP TO 3</text>
<text x="559.4" y="323.4">3 UP TO 6</text>
<text x="576.6" y="319.2">±0.1</text>
<text x="576.6" y="323.5">±0.1</text>
<text x="558.9" y="327.7">6 UP TO 30</text>
<text x="576.7" y="327.7">±0.2</text>
<text x="557.8" y="332">30 UP TO 120</text>
<text x="576.6" y="332">±0.3</text>
<text x="556.8" y="340.5">315 UP TO 1000</text>
<text x="557.3" y="336.3">120 UP TO 315</text>
<text x="576.6" y="336.3">±0.5</text>
<text x="576.6" y="340.5">±0.8</text>
<text x="415.1" y="346.3">.</text>
<text x="530.6" y="346.5">,</text>
<text x="545.8" y="346.4">.</text>
<text x="556.2" y="344.7">1000 UP TO 2000</text>
<text x="576.6" y="344.7">±1.2</text>
<text x="415.1" y="351.5">.</text>
<text x="530.6" y="351.2">.</text>
<text x="545.8" y="351.3">.</text>
<text x="558.9" y="349">OVER 2000</text>
<text x="577.6" y="349">±2</text>
<text x="473.5" y="391.2">N.A.</text>
</g>
<g font-size="2.1">
<text x="558.5" y="232.4">UNSPECIFIED TOL.(FAB)</text>
<text x="559.5" y="234.7">FOR ANGULAR IN mm.</text>
<text x="558.6" y="253.9">UNSPECIFIED TOL.(FAB)</text>
<text x="560.7" y="256.3">FOR LINEAR IN mm.</text>
<text x="558.7" y="292.3">UNSPECIFIED TOL.(M/C)</text>
<text x="559.6" y="294.7">FOR ANGULAR IN mm.</text>
<text x="558.7" y="313.7">UNSPECIFIED TOL.(M/C)</text>
<text x="560.6" y="316.1">FOR LINEAR IN mm.</text>
<text x="7.7" y="409.8" transform="rotate(-90 7.7 409.8)">\\pariengg\ExDM Uploading\2023-2024\P23D2_Ford _BEV-M Battery Assembly\P23D2C042287.dft</text>
</g>
</svg>
